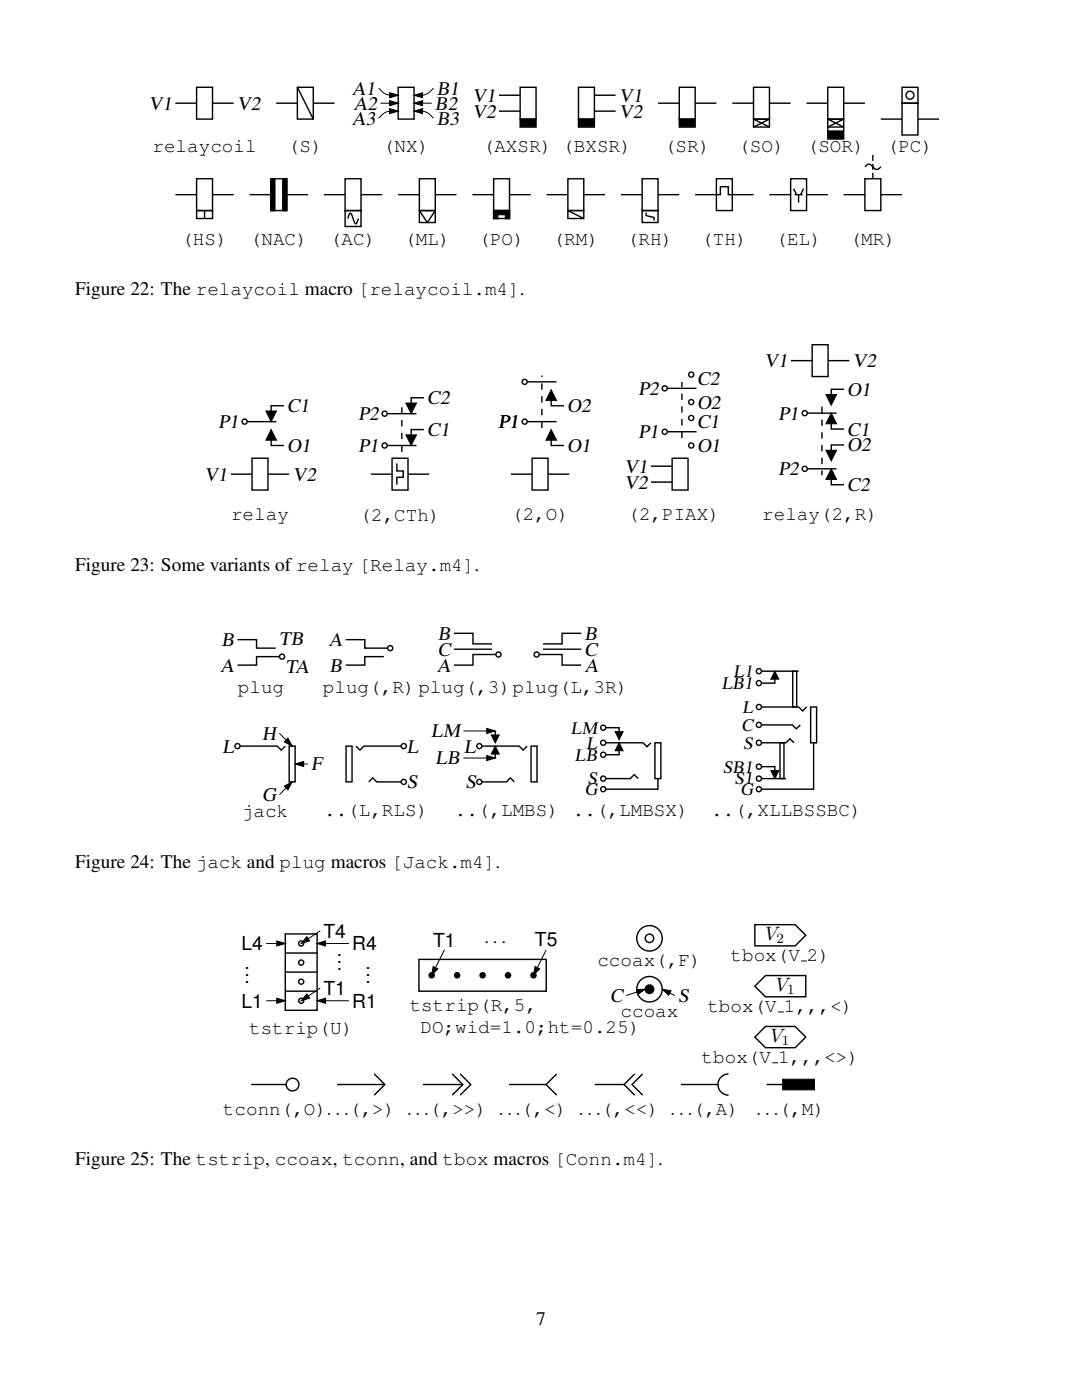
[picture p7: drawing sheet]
<svg xmlns="http://www.w3.org/2000/svg" width="216mm" height="279mm" viewBox="0 0 216 279" stroke-linecap="round" stroke-linejoin="round" font-family="sans-serif">
<g fill="none" stroke="#000" stroke-width=".28">
<path d="M39.2 17.4h3.2v6.4h-3.2zM59.3 17.4h3.2v6.4h-3.2zM59.3 17.4l3.2 6.4M79.4 17.4h3.2v6.4h-3.2zM99.6 19h4.2M103.8 17.4h3.2v6.4h-3.2zM115.4 17.4h3.2v6.4h-3.2zM118.6 19h4.2M135.5 17.4h3.2v6.4h-3.2zM150.4 17.4h3.1v6.4h-3.1zM165.2 17.4h3.1v6.4h-3.1zM180 17.4h3.2v3.2h-3.2z"/>
<path d="M35 20.6h4.2M35 38.9h4.2M39.2 35.7h3.2v6.3h-3.2zM42.4 20.6h4.2M42.4 38.9h4.2M49.8 38.9h4.2M54 35.7h3.2v6.3h-3.2zM54 35.7h.8v6.3h-.8zM55.1 20.6h4.2M56.4 35.7h.8v6.3h-.8zM57.2 38.9h4.3M62.5 20.6h4.2"/>
<path d="M64.6 38.9h4.3M68.9 35.7h3.1v6.3h-3.1zM72 38.9h4.3M79.4 38.9h4.3M83.7 35.7h3.2v6.3h-3.2zM86.9 38.9h4.2M94.3 38.9h4.2M98.5 35.7h3.2v6.3h-3.2zM99.6 22.2h4.2M101.7 38.9h4.2M103.8 23.8h3.2v1.6h-3.2zM109.1 38.9h4.2"/>
<path d="M113.3 35.7h3.2v6.3h-3.2zM115.4 23.8h3.2v1.6h-3.2zM116.5 38.9h4.2M118.6 22.2h4.2M123.9 38.9h4.2M128.1 35.7h3.2v6.3h-3.2zM131.3 20.6h4.2M131.3 38.9h4.2M135.5 23.8h3.2v1.6h-3.2zM138.7 38.9h5v-1.6h1.6v1.6h.8M138.7 20.6h4.2M142.9 35.7h3.2v6.3h-3.2z"/>
<path d="M146.1 20.6h4.3M146.1 38.9h4.3M150.4 23.8h3.1v1.6h-3.1zM150.4 23.8l3.1 1.6M153.5 20.6h4.3M153.5 23.8l-3.1 1.6M153.5 38.9h4.3M157.8 35.7h3.1v6.3h-3.1zM158.4 37.7l.6 1.2M158.6 38.9h1.5M159.4 38.9v1.5M160.3 37.7l-.6 1.2"/>
<path d="M160.9 20.6h4.3M160.9 38.9h4.3M165.2 23.8h3.1v1.6h-3.1zM165.2 26.1h3.1v1.6h-3.1zM165.2 23.8l3.1 1.6v.7M168.3 20.6h4.3M168.3 23.8l-3.1 1.6v.7M168.3 38.9h4.3M172.6 35.7h3.2v6.3h-3.2zM172.6 33.3a.89 .89 0 0 1 .8-.5 .89 .89 0 0 1 .8 .6 .84 .84 0 0 0 .8 .4 .84 .84 0 0 0 .8-.5M174.2 30.9v1.2M174.2 32.7v1.2"/>
<path d="M174.2 34.5v1.2M175.8 23.8h4.2M175.8 38.9h4.2M180 20.6h3.2v6.3h-3.2zM183.2 23.8h4.2M39.2 42h3.2v1.6h-3.2zM40.8 42v1.6M68.9 42h3.1v3.2h-3.1zM69.4 43.6l.5-1a3.2 3.2 0 0 1 .8 1.8l.2 .2h.2l.4-1M83.7 42h3.2v2.4h-3.2zM83.7 42l1.6 2.4 1.6-2.4M98.5 42h3.2v1.6h-3.2z"/>
<path d="M98.5 42h3.2v1.6h-.8v-.8h-1.6v.8h-.8zM113.3 42h3.2v1.6h-3.2zM113.3 42l3.2 1.6M128.1 42h3.2v2.4h-3.2zM128.9 42.4v.6l1.6 .4v.6M46.1 94.6h4.2M50.3 91.4h3.2v6.4h-3.2zM53.5 94.6h4.2"/>
<circle cx="181.6" cy="19" r=".79"/>
</g>
<path d="M77.8 18.5l1.6 .5-1.6 .5zM82.6 19l1.7-.5v1zM77.8 20.1l1.6 .5-1.6 .5zM77.8 21.7l1.6 .5-1.6 .5zM82.6 20.6l1.7-.5v1zM82.6 22.2l1.7-.5v1z" fill="#000" stroke="#000" stroke-width=".2"/>
<path d="M75.6 17.6a3.4 3.4 0 0 0 3.6 1.4M86.5 17.6a3.4 3.4 0 0 1-3.6 1.4M75.9 20.6h3.3M79.2 22.2a3.5 3.5 0 0 0-3.6 1.4M82.9 22.2a3.5 3.5 0 0 1 3.6 1.4M82.9 20.6h3.2" fill="none" stroke="#000" stroke-width=".2"/>
<path d="M54 35.7h.8v6.3h-.8zM56.4 35.7h.8v6.3h-.8zM103.8 23.8h3.2v1.6h-3.2zM115.4 23.8h3.2v1.6h-3.2zM135.5 23.8h3.2v1.6h-3.2zM165.2 26.1h3.1v1.6h-3.1zM98.5 42h3.2v1.6h-.8v-.8h-1.6v.8h-.8z" fill="#000"/>
<circle cx="48.8" cy="84.1" r=".51" fill="#fff" stroke="#000" stroke-width=".28"/>
<path d="M49.3 84.1h5.9M54.1 86v2.9h2.5M56.6 81h-2.5v2.8M74 94.6h4.2M78.2 91.4h3.2v6.4h-3.2zM79.2 92.5v1.5h1.3v1.3h-1.3v1.4M81.4 94.6h4.2" fill="none" stroke="#000" stroke-width=".28"/>
<path d="M53 82h2.2l-1.1 2.1zM54.1 85.7l1.1 2.2h-2.2z" fill="#000" stroke="#000" stroke-width=".2"/>
<circle cx="76.8" cy="88.9" r=".51" fill="#fff" stroke="#000" stroke-width=".28"/>
<path d="M77.3 88.9h5.8M84.6 85.7h-2.6v2.9" fill="none" stroke="#000" stroke-width=".28"/>
<path d="M81 86.8h2.1l-1.1 2.1z" fill="#000" stroke="#000" stroke-width=".2"/>
<circle cx="76.8" cy="82.6" r=".51" fill="#fff" stroke="#000" stroke-width=".28"/>
<path d="M84.6 79.4h-2.6v2.8M77.3 82.6h5.8M101.9 94.6h4.3M106.2 91.4h3.2v6.4h-3.2zM109.4 94.6h4.2" fill="none" stroke="#000" stroke-width=".28"/>
<path d="M81 80.4h2.1l-1.1 2.2z" fill="#000" stroke="#000" stroke-width=".2"/>
<path d="M80.2 90.2v-8.9" fill="none" stroke="#000" stroke-width=".28" stroke-dasharray="1.3 1.3" stroke-linecap="butt"/>
<circle cx="104.7" cy="84.1" r=".51" fill="#fff" stroke="#000" stroke-width=".28"/>
<path d="M105.2 84.1h5.8M110 86v2.9h2.5" fill="none" stroke="#000" stroke-width=".28"/>
<path d="M110 85.7l1 2.2h-2.1z" fill="#000" stroke="#000" stroke-width=".2"/>
<circle cx="104.7" cy="76.2" r=".51" fill="#fff" stroke="#000" stroke-width=".28"/>
<path d="M105.2 76.2h5.8M110 78.1v2.9h2.5M129.9 93h4.2M129.9 96.2h4.2M134.1 91.4h3.2v6.4h-3.2z" fill="none" stroke="#000" stroke-width=".28"/>
<path d="M110 77.8l1 2.1h-2.1z" fill="#000" stroke="#000" stroke-width=".2"/>
<path d="M108.1 85.4v-10.5" fill="none" stroke="#000" stroke-width=".28" stroke-dasharray="1.3 1.3" stroke-linecap="butt"/>
<g fill="#fff" stroke="#000" stroke-width=".28">
<circle cx="132.6" cy="86.2" r=".51"/>
<circle cx="137.9" cy="83.4" r=".51"/>
<circle cx="137.9" cy="88.9" r=".51"/>
</g>
<path d="M133.1 86.2h5.9" fill="none" stroke="#000" stroke-width=".28"/>
<g fill="#fff" stroke="#000" stroke-width=".28">
<circle cx="132.6" cy="77.5" r=".51"/>
<circle cx="137.9" cy="74.8" r=".51"/>
<circle cx="137.9" cy="80.2" r=".51"/>
</g>
<path d="M133.1 77.5h5.9M157.8 72h4.3M162.1 68.8h3.1v6.4h-3.1zM165.2 72h4.3" fill="none" stroke="#000" stroke-width=".28"/>
<path d="M136.1 87.4v-11.2" fill="none" stroke="#000" stroke-width=".28" stroke-dasharray="1.3 1.3" stroke-linecap="butt"/>
<circle cx="160.6" cy="82.5" r=".51" fill="#fff" stroke="#000" stroke-width=".28"/>
<path d="M168.4 77.7h-2.5v2.9M161.1 82.5h5.8M165.9 82.8v2.8h2.5" fill="none" stroke="#000" stroke-width=".28"/>
<path d="M164.8 78.7h2.1l-1 2.2zM165.9 82.5l1 2.1h-2.1z" fill="#000" stroke="#000" stroke-width=".2"/>
<circle cx="160.6" cy="93.6" r=".51" fill="#fff" stroke="#000" stroke-width=".28"/>
<path d="M161.1 93.6h5.8M165.9 93.9v2.8h2.5M168.4 88.8h-2.5v2.9M56.3 131h-5.1v1.7h-3.8" fill="none" stroke="#000" stroke-width=".28"/>
<path d="M164.8 89.9h2.1l-1 2.1zM165.9 93.6l1 2.1h-2.1z" fill="#000" stroke="#000" stroke-width=".2"/>
<path d="M164 81.2v13.6" fill="none" stroke="#000" stroke-width=".28" stroke-dasharray="1.3 1.3" stroke-linecap="butt"/>
<circle cx="56.3" cy="131" r=".51" fill="#fff" stroke="#000" stroke-width=".28"/>
<path d="M47.4 127.7h3.8v1.7h3.8M69 127.7h3.8v1.7h5.1" fill="none" stroke="#000" stroke-width=".28"/>
<circle cx="77.9" cy="129.4" r=".51" fill="#fff" stroke="#000" stroke-width=".28"/>
<path d="M76.6 131h-3.8v1.7h-3.8M99.5 130.6h-5.1v2.1h-3.8" fill="none" stroke="#000" stroke-width=".28"/>
<circle cx="99.5" cy="130.6" r=".51" fill="#fff" stroke="#000" stroke-width=".28"/>
<path d="M90.6 126.4h3.8v2.1h3.8M90.6 129.6h7.6M107.1 130.6h5.1v2.1h3.8" fill="none" stroke="#000" stroke-width=".28"/>
<circle cx="107.1" cy="130.6" r=".51" fill="#fff" stroke="#000" stroke-width=".28"/>
<path d="M108.3 129.6h7.7M116 126.4h-3.8v2.1h-3.9M57.7 148.9h1.2v7.1h-1.2z" fill="none" stroke="#000" stroke-width=".28"/>
<circle cx="47.4" cy="148.9" r=".51" fill="#fff" stroke="#000" stroke-width=".28"/>
<path d="M47.9 148.9h7.4l.8 .8 .8-.8M69.1 148.9h1.1v7.1h-1.1z" fill="none" stroke="#000" stroke-width=".28"/>
<path d="M57.5 147.3l.8 1.6-1.6-.8zM56.7 156.9l1.6-.9-.8 1.6zM58.9 152.5l1.7-.5v1z" fill="#000" stroke="#000" stroke-width=".2"/>
<path d="M55.8 146.4l2.3 2.3M58.1 156.2l-2.3 2.4M59.1 152.5h2.3" fill="none" stroke="#000" stroke-width=".2"/>
<circle cx="80.6" cy="148.9" r=".51" fill="#fff" stroke="#000" stroke-width=".28"/>
<path d="M71 148.9l.8 .8 .8-.8h7.5" fill="none" stroke="#000" stroke-width=".28"/>
<circle cx="80.6" cy="156" r=".51" fill="#fff" stroke="#000" stroke-width=".28"/>
<path d="M73.6 156l.8-.7 .8 .7h4.9M106 148.9h1.2v7.1h-1.2z" fill="none" stroke="#000" stroke-width=".28"/>
<circle cx="95.6" cy="148.9" r=".51" fill="#fff" stroke="#000" stroke-width=".28"/>
<path d="M96.2 148.9h7.4l.8 .8 .8-.8M98.8 145.9v2.1M98.8 149.2v2.1" fill="none" stroke="#000" stroke-width=".28"/>
<path d="M98 146.7h1.6l-.8 1.6zM98.8 148.9l.8 1.6h-1.6z" fill="#000" stroke="#000" stroke-width=".2"/>
<circle cx="95.6" cy="156" r=".51" fill="#fff" stroke="#000" stroke-width=".28"/>
<path d="M96.2 156h4.8l.8-.7 .8 .7M130.7 148.2h1.2v7.2h-1.2z" fill="none" stroke="#000" stroke-width=".28"/>
<path d="M97.1 145.4l1.7 .5-1.7 .5zM97.1 150.8l1.7 .5-1.7 .5z" fill="#000" stroke="#000" stroke-width=".2"/>
<path d="M92.5 145.9h6.1M92.5 151.3h6.1" fill="none" stroke="#000" stroke-width=".2"/>
<circle cx="120.4" cy="148.2" r=".51" fill="#fff" stroke="#000" stroke-width=".28"/>
<path d="M120.4 145.2h3.1v2.1M120.9 148.2h7.4l.8 .8 .8-.8" fill="none" stroke="#000" stroke-width=".28"/>
<path d="M122.7 146h1.6l-.8 1.6z" fill="#000" stroke="#000" stroke-width=".2"/>
<circle cx="120.4" cy="145.2" r=".51" fill="#fff" stroke="#000" stroke-width=".28"/>
<path d="M123.5 148.2l.8 1.6h-1.6z" fill="#000" stroke="#000" stroke-width=".2"/>
<path d="M123.5 148.6v2h-3.1" fill="none" stroke="#000" stroke-width=".28"/>
<g fill="#fff" stroke="#000" stroke-width=".28">
<circle cx="120.4" cy="150.6" r=".51"/>
<circle cx="120.4" cy="155.4" r=".51"/>
</g>
<path d="M120.9 155.4h4.9l.8-.8 .7 .8M131.3 155.4v2.1h-10.9" fill="none" stroke="#000" stroke-width=".28"/>
<circle cx="120.4" cy="157.5" r=".51" fill="#fff" stroke="#000" stroke-width=".28"/>
<path d="M161.8 141.1h1.1v7.1h-1.1z" fill="none" stroke="#000" stroke-width=".28"/>
<circle cx="151.4" cy="141.1" r=".51" fill="#fff" stroke="#000" stroke-width=".28"/>
<path d="M151.9 141.1h7.5l.8 .8 .8-.8" fill="none" stroke="#000" stroke-width=".28"/>
<circle cx="151.4" cy="134" r=".51" fill="#fff" stroke="#000" stroke-width=".28"/>
<path d="M151.9 134h7.5M154.6 134.3v2h-3.2M158.2 134h.8v7.1h-.8z" fill="none" stroke="#000" stroke-width=".28"/>
<path d="M154.6 134l.8 1.5h-1.6z" fill="#000" stroke="#000" stroke-width=".2"/>
<g fill="#fff" stroke="#000" stroke-width=".28">
<circle cx="151.4" cy="136.3" r=".51"/>
<circle cx="151.4" cy="144.7" r=".51"/>
</g>
<path d="M151.9 144.7h6.2l.8 .8 .8-.8" fill="none" stroke="#000" stroke-width=".28"/>
<circle cx="151.4" cy="148.2" r=".51" fill="#fff" stroke="#000" stroke-width=".28"/>
<path d="M151.9 148.2h4.9l.8-.8 .8 .8" fill="none" stroke="#000" stroke-width=".28"/>
<circle cx="151.4" cy="155.4" r=".51" fill="#fff" stroke="#000" stroke-width=".28"/>
<path d="M151.4 153h3.2v2.1M151.9 155.4h4.9M155.6 148.2h.8v7.2h-.8z" fill="none" stroke="#000" stroke-width=".28"/>
<path d="M153.8 153.8h1.6l-.8 1.6z" fill="#000" stroke="#000" stroke-width=".2"/>
<circle cx="151.4" cy="153" r=".51" fill="#fff" stroke="#000" stroke-width=".28"/>
<path d="M162.3 148.2v9.3h-10.9" fill="none" stroke="#000" stroke-width=".28"/>
<g fill="#fff" stroke="#000" stroke-width=".28">
<path d="M56.9 186.4h6.4v15.2h-6.4z"/>
<circle cx="151.4" cy="157.5" r=".51"/>
</g>
<path d="M56.9 197.8h6.4M56.9 194h6.4M56.9 190.2h6.4" fill="none" stroke="#000" stroke-width=".28"/>
<g fill="#fff" stroke="#000" stroke-width=".28">
<circle cx="60.1" cy="199.7" r=".51"/>
<circle cx="60.1" cy="195.9" r=".51"/>
<circle cx="60.1" cy="192.1" r=".51"/>
<circle cx="60.1" cy="188.3" r=".51"/>
</g>
<path d="M55.2 187.8l1.7 .5-1.7 .5zM61.2 198.4l.6 .8-1.7 .5zM61.2 186.9l.6 .9-1.7 .5zM63.3 199.7l1.7-.5v1zM63.3 188.3l1.7-.5v1zM55.2 199.2l1.7 .5-1.7 .5z" fill="#000" stroke="#000" stroke-width=".2"/>
<path d="M53.1 199.7h3.6M53.1 188.3h3.6M63.5 199.7h6.1M63.5 188.3h6.1M63.9 197.2l-3.6 2.4M63.9 185.8l-3.6 2.4" fill="none" stroke="#000" stroke-width=".2"/>
<path d="M83.6 191.5h25.4v6.3h-25.4z" fill="#fff" stroke="#000" stroke-width=".28"/>
<g fill="#000" stroke="#000" stroke-width=".28">
<circle cx="86.1" cy="194.6" r=".51"/>
<circle cx="91.2" cy="194.6" r=".51"/>
<circle cx="96.3" cy="194.6" r=".51"/>
<circle cx="101.4" cy="194.6" r=".51"/>
<circle cx="106.5" cy="194.6" r=".51"/>
<circle cx="129.6" cy="197.4" r=".85"/>
</g>
<path d="M86.4 192.9l.9 .5-1.2 1.2zM106.8 192.9l.9 .5-1.2 1.2zM127 197.5l1.8-.1-1.5 1zM132.1 197.4l1.8 .3-.5 .9z" fill="#000" stroke="#000" stroke-width=".2"/>
<path d="M88.7 189.6l-2.5 4.8M109 189.6l-2.4 4.8M128.5 197.5l-3.6 1.2M132.4 197.5l2.3 1.2" fill="none" stroke="#000" stroke-width=".2"/>
<g fill="none" stroke="#000" stroke-width=".28">
<circle cx="129.6" cy="197.4" r="2.54"/>
<circle cx="129.6" cy="187.3" r="2.54"/>
</g>
<circle cx="129.6" cy="187.3" r=".85" fill="#fff" stroke="#000" stroke-width=".28"/>
<g fill="none" stroke="#000" stroke-width=".28">
<path d="M150.6 184.5h8.1l2.1 2.2-2.1 2.1h-8.1zM150.6 196.8l2.1-2.1h8.1v4.2h-8.1zM50.1 216.4h7M67.3 216.4h9.5M74.7 214.3l2.1 2.1-2.1 2.2M84.4 216.4h8M90.2 214.3l2.2 2.1-2.2 2.2M91.8 214.3l2.1 2.1-2.1 2.2M101.6 216.4h7.4M111.1 214.3l-2.1 2.1 2.1 2.2M118.7 216.4h5.8M126.6 214.3l-2.1 2.1 2.1 2.2"/>
<path d="M128.2 214.3l-2.1 2.1 2.1 2.2M135.8 216.4h7.5M145.4 214.3a2.12 2.12 0 0 0-2.1 2.1 2.12 2.12 0 0 0 2.1 2.2M150.6 207l2.1-2.1h6l2.1 2.1-2.1 2.1h-6zM153 216.4h3.2"/>
<circle cx="58.4" cy="216.4" r="1.27"/>
</g>
<path d="M159.9 191.8h1.1M154.1 212.1h1.1M155.2 201.9h1.2M156.2 215.4h6.3v2.1h-6.3z" fill="none" stroke="#000" stroke-width=".2"/>
<path d="M156.2 215.4h6.3v2.1h-6.3z" fill="#000"/>
<g font-size="3.8">
<text x="29.6" y="21.9">V1</text>
<text x="47.3" y="21.9">V2</text>
<text x="70.2" y="18.9">A1</text>
<text x="70.6" y="21.9">A2</text>
<text x="86.8" y="21.9">B2</text>
<text x="87.1" y="18.9">B1</text>
<text x="94.2" y="20.3">V1</text>
<text x="94.2" y="23.5">V2</text>
<text x="123.5" y="20.3">V1</text>
<text x="123.5" y="23.5">V2</text>
<text x="70.2" y="24.9">A3</text>
<text x="87.1" y="24.9">B3</text>
<text x="30.4" y="30.4">relaycoil</text>
<text x="57.5" y="30.4">(S)</text>
<text x="76.4" y="30.4">(NX)</text>
<text x="96.3" y="30.4">(AXSR) (BXSR)</text>
<text x="132.5" y="30.4">(SR)</text>
<text x="147.3" y="30.4">(SO)</text>
<text x="161" y="30.4">(SOR)</text>
<text x="177" y="30.4">(PC)</text>
<text x="36.2" y="48.8">(HS)</text>
<text x="49.9" y="48.8">(NAC)</text>
<text x="65.8" y="48.8">(AC)</text>
<text x="80.6" y="48.8">(ML)</text>
<text x="95.5" y="48.8">(PO)</text>
<text x="110.3" y="48.8">(RM)</text>
<text x="125.1" y="48.8">(RH)</text>
<text x="139.9" y="48.8">(TH)</text>
<text x="154.7" y="48.8">(EL)</text>
<text x="169.5" y="48.8">(MR)</text>
<text x="15" y="58.8">Figure 22: The relaycoil macro [relaycoil.m4].</text>
<text x="139.1" y="76.7">C2</text>
<text x="152.5" y="73.3">V1</text>
<text x="170.1" y="73.3">V2</text>
<text x="57.3" y="82.3">C1</text>
<text x="71.5" y="83.9">P2</text>
<text x="85.2" y="80.7">C2</text>
<text x="113.2" y="82.3">O2</text>
<text x="127.4" y="78.8">P2</text>
<text x="139.1" y="81.5">O2</text>
<text x="155.4" y="83.8">P1</text>
<text x="169.1" y="79">O1</text>
<text x="43.6" y="85.5">P1</text>
<text x="85.2" y="87">C1</text>
<text x="99.5" y="85.5">P1</text>
<text x="127.4" y="87.5">P1</text>
<text x="139.1" y="85.4">C1</text>
<text x="169.1" y="86.9">C1</text>
<text x="40.7" y="95.9">V1</text>
<text x="57.3" y="90.2">O1</text>
<text x="58.4" y="95.9">V2</text>
<text x="71.5" y="90.2">P1</text>
<text x="113.2" y="90.2">O1</text>
<text x="124.5" y="94.3">V1</text>
<text x="139.1" y="90.2">O1</text>
<text x="155.4" y="94.9">P2</text>
<text x="169.1" y="90.1">O2</text>
<text x="124.5" y="97.5">V2</text>
<text x="169.1" y="98">C2</text>
<text x="46.1" y="103.8">relay</text>
<text x="71.7" y="103.9">(2,CTh)</text>
<text x="102" y="103.8">(2,O)</text>
<text x="125.2" y="103.8">(2,PIAX)</text>
<text x="152.1" y="103.8">relay(2,R)</text>
<text x="15" y="114">Figure 23: Some variants of relay [Relay.m4].</text>
<text x="44.2" y="128.9">B</text>
<text x="55.7" y="128.7">TB</text>
<text x="65.5" y="128.9">A</text>
<text x="87.4" y="127.7">B</text>
<text x="87.4" y="130.8">C</text>
<text x="116.6" y="127.7">B</text>
<text x="116.6" y="130.8">C</text>
<text x="44" y="134">A</text>
<text x="56.9" y="134.3">TA</text>
<text x="65.8" y="134">B</text>
<text x="87.1" y="134">A</text>
<text x="116.6" y="134">A</text>
<text x="47.5" y="138.4">plug</text>
<text x="64.4" y="138.4">plug(,R)plug(,3)plug(L,3R)</text>
<text x="52.3" y="147.6">H</text>
<text x="86.1" y="147.2">LM</text>
<text x="44.4" y="150.2">L</text>
<text x="62.1" y="153.8">F</text>
<text x="81.2" y="150.2">L</text>
<text x="86.9" y="152.6">LB</text>
<text x="92.6" y="150.2">L</text>
<text x="52.3" y="159.9">G</text>
<text x="81.2" y="157.3">S</text>
<text x="92.9" y="157.3">S</text>
<text x="48.3" y="163.1">jack</text>
<text x="64.7" y="162.9">..(L,RLS)</text>
<text x="90.8" y="162.9">..(,LMBS)</text>
<text x="114.3" y="162.9">..(,LMBSX)</text>
<text x="141.9" y="162.9">..(,XLLBSSBC)</text>
<text x="15" y="173.2">Figure 24: The jack and plug macros [Jack.m4].</text>
<text x="48.2" y="189.7">L4</text>
<text x="64.6" y="187.1">T4</text>
<text x="67.2" y="190.8">.</text>
<text x="70.3" y="189.7">R4</text>
<text x="86.4" y="188.9">T1</text>
<text x="96.6" y="188.9">···</text>
<text x="106.7" y="188.8">T5</text>
<text x="145.8" y="191.9">tbox(V 2)</text>
<text x="152.7" y="187.7">V</text>
<text x="48.8" y="193.4">.</text>
<text x="48.8" y="194.8">.</text>
<text x="48.8" y="196.2">.</text>
<text x="67.2" y="192.2">.</text>
<text x="67.2" y="193.6">.</text>
<text x="72.9" y="193.4">.</text>
<text x="72.9" y="194.8">.</text>
<text x="72.9" y="196.2">.</text>
<text x="119.2" y="192.8">ccoax(,F)</text>
<text x="154.8" y="197.8">V</text>
<text x="48.2" y="201.1">L1</text>
<text x="64.6" y="198.6">T1</text>
<text x="70.3" y="201.1">R1</text>
<text x="81.8" y="201.9">tstrip(R,5,</text>
<text x="121.7" y="200">C</text>
<text x="123.8" y="203">ccoax</text>
<text x="135.3" y="200">S</text>
<text x="141.2" y="202">tbox(V 1,,,&lt;)</text>
<text x="49.7" y="206.4">tstrip(U)</text>
<text x="83.9" y="206.1">DO;wid=1.0;ht=0.25)</text>
<text x="153.7" y="208">V</text>
<text x="140" y="212.2">tbox(V 1,,,&lt;&gt;)</text>
<text x="44.5" y="222.5">tconn(,O)...(,&gt;) ...(,&gt;&gt;) ...(,&lt;) ...(,&lt;&lt;) ...(,A)</text>
<text x="150.9" y="222.5">...(,M)</text>
<text x="15" y="232.5">Figure 25: The tstrip, ccoax, tconn, and tbox macros [Conn.m4].</text>
<text x="107" y="264.4">7</text>
</g>
<g font-size="3.5">
<text x="144" y="137.5">LB1</text>
<text x="146.4" y="135.1">L1</text>
<text x="148.1" y="142.3">L</text>
<text x="113.9" y="146.4">LM</text>
<text x="117.1" y="149.4">L</text>
<text x="147.9" y="145.8">C</text>
<text x="148.3" y="149.4">S</text>
<text x="114.7" y="151.8">LB</text>
<text x="144.2" y="154.2">SB1</text>
<text x="116.7" y="158.7">G</text>
<text x="117.3" y="156.6">S</text>
<text x="146.6" y="156.6">S1</text>
<text x="147.7" y="158.7">G</text>
</g>
<g font-size="2.8">
<text x="154.9" y="188.3">2</text>
<text x="157" y="198.4">1</text>
<text x="156" y="208.6">1</text>
</g>
</svg>
